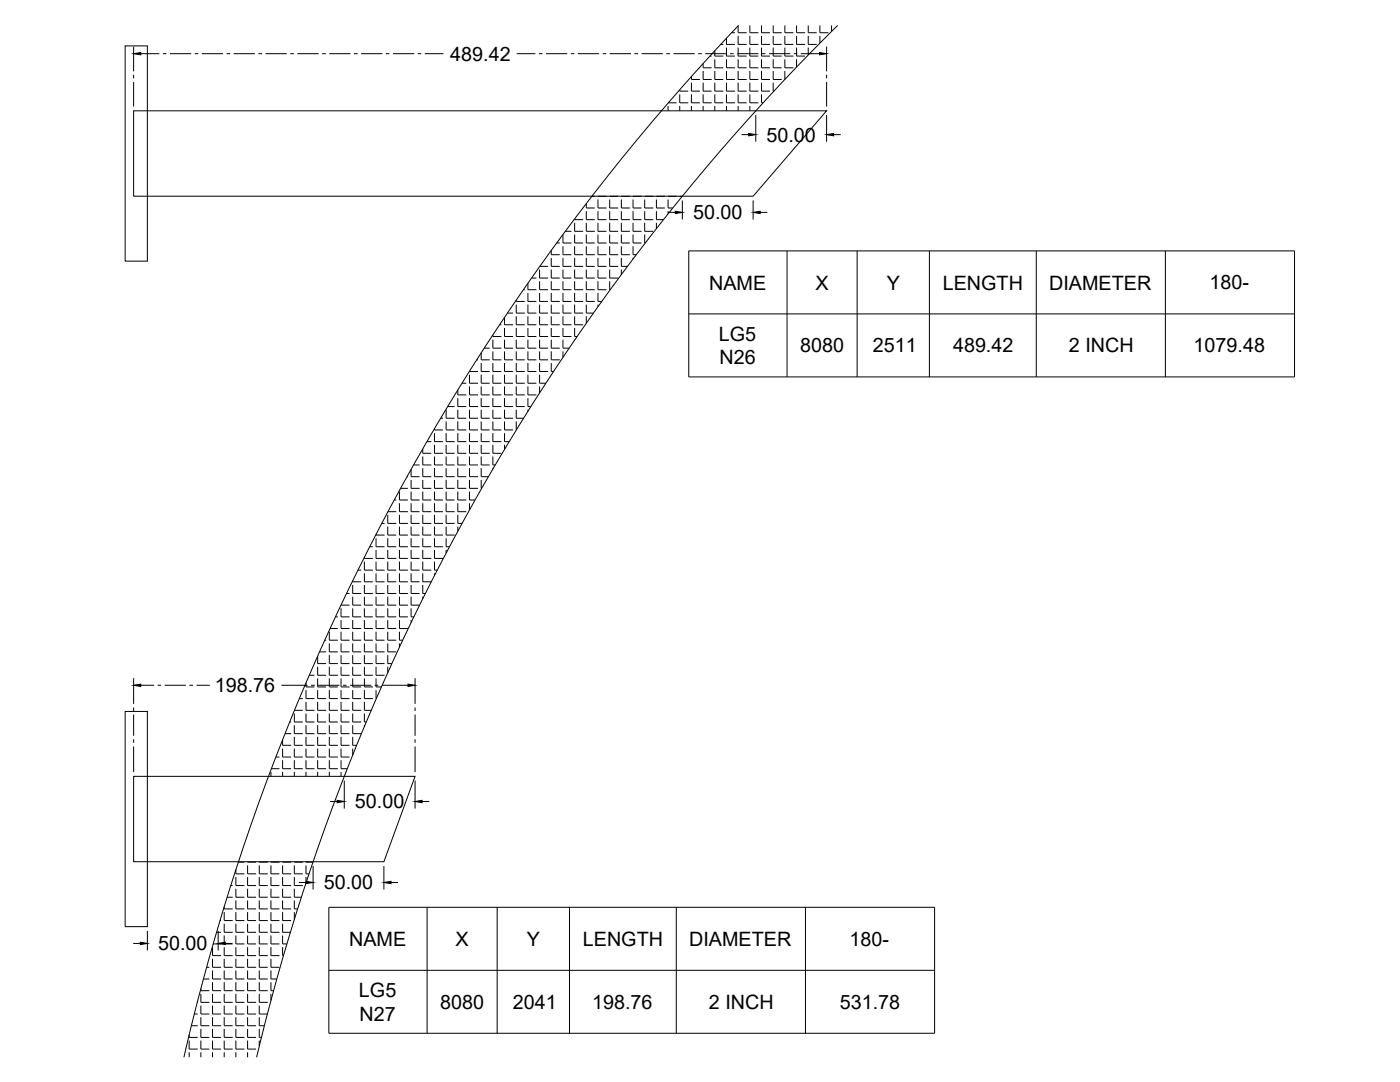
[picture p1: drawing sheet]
<svg xmlns="http://www.w3.org/2000/svg" width="279mm" height="216mm" viewBox="0 0 279 216" stroke-linecap="round" stroke-linejoin="round" font-family="sans-serif">
<!-- layer: 0 -->
<g fill="none" stroke="#000" stroke-width=".2">
<path d="M25 9.2h4.4v42.9h-4.4zM26.7 9.3v4.9M26.7 14.9v.7M26.7 16.3v5M28.1 10.7h3.7M32.5 10.7h.7M33.9 10.7h4.3M38.9 10.7h.7M40.3 10.7h4.2M45.2 10.7h.7M46.6 10.7h4.3M51.6 10.7h.7"/>
<path d="M53 10.7h4.2M57.9 10.7h.7M59.4 10.7h4.2M64.3 10.7h.7M65.7 10.7h4.2M70.7 10.7h.7M72.1 10.7h4.2M77 10.7h.7M78.4 10.7h4.3M83.4 10.7h.7M84.8 10.7h3.7M103.1 10.7h3.7"/>
<path d="M107.6 10.7h.7M109 10.7h4.2M113.9 10.7h.7M115.3 10.7h4.3M120.3 10.7h.7M121.7 10.7h4.2M126.6 10.7h.7M128 10.7h4.3M133 10.7h.7M134.4 10.7h4.2M135.7 17.9v.3h1.7M135.7 18.8v1.7h1.7"/>
<path d="M138 15.3v.6h1.7M138 16.5v1.7h1.7M138 18.8v1.7h1.7M139.4 10.7h.6M139.6 13.5h.1M140.3 12.7v.8h1.7M140.3 14.2v1.7h1.7M140.3 16.5v1.7h1.7M140.3 18.8v1.7h1.7M140.8 10.7h4.2M141.7 11.2h.3M142.7 10.1v1.1h1.6"/>
<path d="M142.7 11.8v1.7h1.6M142.7 14.2v1.7h1.6M142.7 16.5v1.7h1.6M142.7 18.8v1.7h1.6M143.8 8.9h.5M145 7.6v1.3h1.7M145 9.5v1.7h1.7M145 11.8v1.7h1.7M145 14.2v1.7h1.7M145 16.5v1.7h1.7M145 18.8v1.7h1.7M145.7 10.7h.7"/>
<path d="M146 6.5h.7M147.1 10.7h4.3M147.3 5.1v1.4h1.7M147.3 7.2v1.7h1.7M147.3 9.5v1.7h1.7M147.3 11.8v1.7h1.7M147.3 14.2v1.7h1.7M147.3 16.5v1.7h1.7M147.3 18.8v1.7h1.7M147.4 5.1a443.1 443.1 0 0 0-110.7 205.9M149.6 5.1v1.4h1.7M149.6 7.2v1.7h1.7"/>
<path d="M149.6 9.5v1.7h1.7M149.6 11.8v1.7h1.7M149.6 14.2v1.7h1.7M149.6 16.5v1.7h1.7M149.6 18.8v1.7h1.7M152 5.1v1.4h1.7M152 7.2v1.7h1.7M152 9.5v1.7h1.7M152 11.8v1.7h1.7M152 14.2v1.7h1.7M152 16.5v1.7h1.7M152 18.8v1.7h.3"/>
<path d="M152.1 10.7h.7M153.5 10.7h4.2M154.3 5.1v1.4h1.7M154.3 7.2v1.7h1.7M154.3 9.5v1.7h1.7M154.3 11.8v1.7h1.7M154.3 14.2v1.7h1.7M154.3 16.5v1.7h.1M156.6 5.1v1.4h1.7M156.6 7.2v1.7h1.7M156.6 9.5v1.7h1.7M156.6 11.8v1.7h1.7"/>
<path d="M156.6 14.2v1.6M158.4 10.7h.7M159 5.1v1.4h1.7M159 7.2v1.7h1.7M159 9.5v1.7h1.7M159 11.8v1.6M159.8 10.7h3.7M161.3 5.1v1.4h1.7M161.3 7.2v1.7h1.7M161.3 9.5v1.5M163.6 5.1v1.4h1.7M163.6 7.2v1.4"/>
<path d="M165 9.3v4.9M165 14.9v.7M165 16.3v5M166 5.1v1.2M167.2 5.1a429.1 429.1 0 0 0-116 205.9M26.7 22.1h138.3l-14.7 17.1h-123.6zM118.1 39.2h.6M119.3 39.2h1.7M119.3 39.8v1.7h1.7M119.3 39.2h.1M121.7 39.2h1.7M121.7 39.8v1.7h1.7"/>
<path d="M121.7 39.2h.1M124 39.2h1.7M124 39.8v1.7h1.7M124 39.2h.1M126.3 39.2h1.7M126.3 39.8v1.7h1.7M126.3 39.2h.1M128.7 39.2h1.7M128.7 39.8v1.7h1.7M128.7 39.2h.1M131 39.2h1.7M131 39.8v1.7h1.7"/>
<path d="M131 39.2h.1M133.3 39.2h1.7M133.3 39.8v1.7h1M133.3 21.1v1M133.3 39.2h.1M133.4 20.5h1.6M135.7 39.2h.5M135.7 21.1v1M135.7 39.2h.1M136.2 40v3.8M138 21.1v1M140.3 21.1v1"/>
<path d="M142.7 21.1v1M145 21.1v1M147.3 21.1v1M148 26.9h1.4M149.6 21.1v1M150.3 40v3.8M150.8 23v5.3M165 23v5.3M166.4 26.9h1.4M103 59.9v.2h1.7M104.4 57.8h.3M105.4 56.5v1.3h1.7"/>
<path d="M105.4 58.5v1.6h1.7M106.1 55.5h1M107.7 53.8v1.7h1.7M107.7 56.1v1.7h1.7M107.7 58.5v1.6h1.7M107.7 53.2h1.7M110 50v.8h1.7M110 51.5v1.7h1.7M110 53.8v1.7h1.7M110 56.1v1.7h1.7M110 58.5v1.6h1.7M111.1 48.5h.6"/>
<path d="M112.4 46.8v1.7h1.6M112.4 49.1v1.7h1.6M112.4 51.5v1.7h1.6M112.4 53.8v1.7h1.6M112.4 56.1v1.7h1.6M112.4 58.5v1.6h1.6M112.8 46.2h1.2M114.7 43.7v.1h1.7M114.7 44.5v1.7h1.7M114.7 46.8v1.7h1.7M114.7 49.1v1.7h1.7M114.7 51.5v1.7h1.7"/>
<path d="M114.7 53.8v1.7h1.7M114.7 56.1v1.7h1.7M114.7 58.5v1.6h1.7M116.3 41.5h.1M117 40.6v.9h1.7M117 42.1v1.7h1.7M117 44.5v1.7h1.7M117 46.8v1.7h1.7M117 49.1v1.7h1.7M117 51.5v1.7h1.7M117 53.8v1.7h1.7M117 56.1v1.7h1.7"/>
<path d="M117 58.5v1.6h1.7M119.3 42.1v1.7h1.7M119.3 44.5v1.7h1.7M119.3 46.8v1.7h1.7M119.3 49.1v1.7h1.7M119.3 51.5v1.7h1.7M119.3 53.8v1.7h1.7M119.3 56.1v1.7h1.7M119.3 58.5v1.6h.8M121.7 42.1v1.7h1.7M121.7 44.5v1.7h1.7M121.7 46.8v1.7h1.7"/>
<path d="M121.7 49.1v1.7h1.7M121.7 51.5v1.7h1.7M121.7 53.8v1.7h1.7M121.7 56.1v1.7h.1M124 42.1v1.7h1.7M124 44.5v1.7h1.7M124 46.8v1.7h1.7M124 49.1v1.7h1.7M124 51.5v1.7h1.2M124 53.8v1M126.3 42.1v1.7h1.7M126.3 44.5v1.7h1.7"/>
<path d="M126.3 46.8v1.7h1.7M126.3 49.1v1.7h.7M126.3 51.5v.2M128.7 42.1v1.7h1.7M128.7 44.5v1.7h1.7M128.7 46.8v1.7h.1M131 42.1v1.7h1.4M131 44.5v1.1M133.3 42.1v.6M133.4 42.4h1.4M137.5 50.1h120.8v25.1h-120.8zM151.7 42.4h1.4"/>
<path d="M157.1 50.1v25.1M171.1 50.1v25.1M185.5 50.1v25.1M206.8 50.1v25.1M232.6 50.1v25.1M91.4 77.8v1h1.7M91.4 79.4v1.7h1.7M92.2 76.5h.9M93.7 74.1h1.7M93.7 74.8v1.7h1.7M93.7 77.1v1.7h1.7M93.7 79.4v1.7h1.7"/>
<path d="M95.1 71.8h.3M96 70.4v1.4h1.7M96 72.4v1.7h1.7M96 74.8v1.7h1.7M96 77.1v1.7h1.7M96 79.4v1.7h1.7M96.6 69.5h1.1M98.4 66.8v.3h1.7M98.4 67.8v1.7h1.7M98.4 70.1v1.7h1.7M98.4 72.4v1.7h1.7M98.4 74.8v1.7h1.7"/>
<path d="M98.4 77.1v1.7h1.7M98.4 79.4v1.7h1.7M99.7 64.8h.4M100.7 63.3v1.5h1.7M100.7 65.4v1.7h1.7M100.7 67.8v1.7h1.7M100.7 70.1v1.7h1.7M100.7 72.4v1.7h1.7M100.7 74.8v1.7h1.7M100.7 77.1v1.7h1.7M100.7 79.4v1.7h1.7M101.3 62.5h1.1"/>
<path d="M103 60.8v1.7h1.7M103 63.1v1.7h1.7M103 65.4v1.7h1.7M103 67.8v1.7h1.7M103 70.1v1.7h1.7M103 72.4v1.7h1.7M103 74.8v1.7h1.7M103 77.1v1.7h1.7M103 79.4v1.7h1.7M105.4 60.8v1.7h1.7M105.4 63.1v1.7h1.7M105.4 65.4v1.7h1.7"/>
<path d="M105.4 67.8v1.7h1.7M105.4 70.1v1.7h1.7M105.4 72.4v1.7h1.7M105.4 74.8v1.7h1.7M105.4 77.1v1.7h1.7M105.4 79.4v1.7h.5M107.7 60.8v1.7h1.7M107.7 63.1v1.7h1.7M107.7 65.4v1.7h1.7M107.7 67.8v1.7h1.7M107.7 70.1v1.7h1.7M107.7 72.4v1.7h1.7"/>
<path d="M107.7 74.8v1.7h1.2M107.7 77.1v1.3M110 60.8v1.7h1.7M110 63.1v1.7h1.7M110 65.4v1.7h1.7M110 67.8v1.7h1.7M110 70.1v1.7h1.7M110 72.4v1.7h.5M110 74.8h.1M112.4 60.8v1.7h1.6M112.4 63.1v1.7h1.6M112.4 65.4v1.7h1.6"/>
<path d="M112.4 67.8v1.7h1.2M112.4 70.1v1.2M114.7 60.8v1.7h1.7M114.7 63.1v1.7h1.7M114.7 65.4v1.7h.5M114.7 67.8v.1M117 60.8v1.7h1.4M117 63.1v1.4M119.3 60.8v.4M137.5 62.6h120.8M78.7 99.8h.4M79.7 98.1v1.7h1.7"/>
<path d="M79.9 97.4h1.5M81.2 95.1h.2M82 93.6v1.5h1.7M82 95.8v1.6h1.7M82 98.1v1.7h1.7M82.5 92.8h1.2M84.4 89.5v.9h1.7M84.4 91.1v1.7h1.7M84.4 93.4v1.7h1.7M84.4 95.8v1.6h1.7M84.4 98.1v1.7h1.7M85.2 88.1h.9"/>
<path d="M86.7 85.5v.3h1.7M86.7 86.4v1.7h1.7M86.7 88.8v1.6h1.7M86.7 91.1v1.7h1.7M86.7 93.4v1.7h1.7M86.7 95.8v1.6h1.7M86.7 98.1v1.7h1.7M87.9 83.5h.5M89 81.8v1.7h1.7M89 84.1v1.7h1.7M89 86.4v1.7h1.7M89 88.8v1.6h1.7"/>
<path d="M89 91.1v1.7h1.7M89 93.4v1.7h1.7M89 95.8v1.6h1.7M89 98.1v1.7h1.7M89.3 81.1h1.4M91.4 81.8v1.7h1.7M91.4 84.1v1.7h1.7M91.4 86.4v1.7h1.7M91.4 88.8v1.6h1.7M91.4 91.1v1.7h1.7M91.4 93.4v1.7h1.7M91.4 95.8v1.6h1.7"/>
<path d="M91.4 98.1v1.7h1.7M93.7 81.8v1.7h1.7M93.7 84.1v1.7h1.7M93.7 86.4v1.7h1.7M93.7 88.8v1.6h1.7M93.7 91.1v1.7h1.7M93.7 93.4v1.7h1.7M93.7 95.8v1.6h1.7M93.7 98.1v1.7h1.1M96 81.8v1.7h1.7M96 84.1v1.7h1.7M96 86.4v1.7h1.7"/>
<path d="M96 88.8v1.6h1.7M96 91.1v1.7h1.7M96 93.4v1.7h1.5M96 95.8l.1 1.6M98.4 81.8v1.7h1.7M98.4 84.1v1.7h1.7M98.4 86.4v1.7h1.7M98.4 88.8v1.6h1.7M98.4 91.1v1.7h.4M98.4 93.4v.2M100.7 81.8v1.7h1.7M100.7 84.1v1.7h1.7"/>
<path d="M100.7 86.4v1.7h.9M100.7 88.8v.9M103 81.8v1.7h1.5M103 85.8h.1M103 84.1v1.7M105.4 81.8v.3M69.2 118.4h.6M70.4 115.9v.2h1.7M70.4 116.7v1.7h1.7M70.4 119.1v1.6h1.7M71.4 113.8h.7M72.7 111.2v.2h1.7"/>
<path d="M72.7 112.1v1.7h1.7M72.7 114.4v1.7h1.7M72.7 116.7v1.7h1.7M72.7 119.1v1.6h1.7M73.8 109.1h.6M75 106.6v.2h1.8M75 107.4v1.7h1.8M75 109.7v1.7h1.8M75 112.1v1.7h1.8M75 114.4v1.7h1.8M75 116.7v1.7h1.8M75 119.1v1.6h1.8"/>
<path d="M76.2 104.4h.6M77.4 102.7v1.7h1.7M77.4 105.1v1.7h1.7M77.4 107.4v1.7h1.7M77.4 109.7v1.7h1.7M77.4 112.1v1.7h1.7M77.4 114.4v1.7h1.7M77.4 116.7v1.7h1.7M77.4 119.1v1.6h1.7M77.4 102.1h1.7M79.7 100.4v1.7h1.7M79.7 102.7v1.7h1.7"/>
<path d="M79.7 105.1v1.7h1.7M79.7 107.4v1.7h1.7M79.7 109.7v1.7h1.7M79.7 112.1v1.7h1.7M79.7 114.4v1.7h1.7M79.7 116.7v1.7h1.7M79.7 119.1v1.6h1.7M82 100.4v1.7h1.7M82 102.7v1.7h1.7M82 105.1v1.7h1.7M82 107.4v1.7h1.7M82 109.7v1.7h1.7"/>
<path d="M82 112.1v1.7h1.7M82 114.4v1.7h1.7M82 116.7v1.7h1.7M82 119.1v1.6h1.7M84.4 100.4v1.7h1.7M84.4 102.7v1.7h1.7M84.4 105.1v1.7h1.7M84.4 107.4v1.7h1.7M84.4 109.7v1.7h1.7M84.4 112.1v1.7h1.7M84.4 114.4v1.7h1.7M84.4 116.7v1.7h.5"/>
<path d="M84.4 119.1v.4M86.7 100.4v1.7h1.7M86.7 102.7v1.7h1.7M86.7 105.1v1.7h1.7M86.7 107.4v1.7h1.7M86.7 109.7v1.7h1.7M86.7 112.1v1.7h.6M86.7 114.4v.4M89 100.4v1.7h1.7M89 102.7v1.7h1.7M89 105.1v1.7h1.7M89 107.4v1.7h.7"/>
<path d="M89 109.7v.7M91.4 100.4v1.7h1.7M91.4 102.7v1.7h.8M91.4 105.1v.9M93.7 100.4v1.4M26.7 135.3v5.2M28.1 136.7h2.6M31.5 136.7h.7M32.9 136.7h4.2M37.8 136.7h.7M39.2 136.7h2.7M56.2 136.7h5.2"/>
<path d="M59.7 139.4h.7M61.1 136.3v.8h1.7M61.1 137.7v1.7h1.7M61.7 134.7h1.1M62.1 136.7h.7M62.7 132.4h.1M63.4 130.9v1.5h1.7M63.4 133v1.7h1.7M63.4 135.4v1.7h1.7M63.4 137.7v1.7h1.7M63.5 136.7h4.2M63.8 130.1h1.3"/>
<path d="M64.8 127.7h.3M65.7 126.1v1.6h1.7M65.7 128.4v1.7h1.7M65.7 130.7v1.7h1.7M65.7 133v1.7h1.7M65.7 135.4v1.7h1.7M65.7 137.7v1.7h1.7M65.9 125.4h1.5M67 123.1h.4M68.1 120.7h1.7M68.1 121.4v1.7h1.7M68.1 123.7v1.7h1.7"/>
<path d="M68.1 126.1v1.6h1.7M68.1 128.4v1.7h1.7M68.1 130.7v1.7h1.7M68.1 133v1.7h1.7M68.1 135.4v1.7h1.7M68.1 137.7v1.7h1.7M68.1 120.7h.1M68.4 136.7h.8M69.9 136.7h4.2M70.4 121.4v1.7h1.7M70.4 123.7v1.7h1.7M70.4 126.1v1.6h1.7"/>
<path d="M70.4 128.4v1.7h1.7M70.4 130.7v1.7h1.7M70.4 133v1.7h1.7M70.4 135.4v1.7h1.7M70.4 137.7v1.7h1.7M72.7 121.4v1.7h1.7M72.7 123.7v1.7h1.7M72.7 126.1v1.6h1.7M72.7 128.4v1.7h1.7M72.7 130.7v1.7h1.7M72.7 133v1.7h1.7M72.7 135.4v1.7h1.7"/>
<path d="M72.7 137.7v1.7h1.7M74.8 136.7h.7M75 121.4v1.7h1.8M75 123.7v1.7h1.8M75 126.1v1.6h1.8M75 128.4v1.7h1.8M75 130.7v1.7h1.8M75 133v1.7h1.8M75 135.4v1.7h1.1M75 137.7l.1 1.7M76.2 136.7h5.2M77.4 121.4v1.7h1.7"/>
<path d="M77.4 123.7v1.7h1.7M77.4 126.1v1.6h1.7M77.4 128.4v1.7h1.7M77.4 130.7v1.7h.8M77.4 133v1.2M79.7 121.4v1.7h1.7M79.7 123.7v1.7h1.7M79.7 126.1v1.6h.7M79.7 128.4v.7M82 121.4v1.7h.6M82 123.7v.5M82.8 135.3v5.2"/>
<path d="M25 142h4.4v42.9h-4.4zM26.7 154.9h56.1l-6.2 17.1h-49.9zM26.7 141.2v.7M26.7 142.6v4.2M26.7 147.5v.7M26.7 148.9v5.2M54.1 154v.9M54.2 153.4h1.6M55 151.1h.8M56.4 147.6v1.1h1.7M56.4 149.4v1.7h1.7M56.4 151.7v1.7h1.7"/>
<path d="M56.4 154v.9M56.9 146.4h1.2M57.8 144.1h.3M58.7 142.4v1.7h1.7M58.7 144.7v1.7h1.7M58.7 147v1.7h1.7M58.7 149.4v1.7h1.7M58.7 151.7v1.7h1.7M58.7 154v.9M58.8 141.7h1.6M61.1 140v1.7h1.7M61.1 142.4v1.7h1.7"/>
<path d="M61.1 144.7v1.7h1.7M61.1 147v1.7h1.7M61.1 149.4v1.7h1.7M61.1 151.7v1.7h1.7M61.1 154v.9M63.4 140v1.7h1.7M63.4 142.4v1.7h1.7M63.4 144.7v1.7h1.7M63.4 147v1.7h1.7M63.4 149.4v1.7h1.7M63.4 151.7v1.7h1.7M63.4 154v.9"/>
<path d="M65.7 140v1.7h1.7M65.7 142.4v1.7h1.7M65.7 144.7v1.7h1.7M65.7 147v1.7h1.7M65.7 149.4v1.7h1.7M65.7 151.7v1.7h1.7M65.7 154v.9M65.9 159.9h1.4M68.1 140v1.7h1.7M68.1 142.4v1.7h1.7M68.1 144.7v1.7h1.7M68.1 147v1.7h1.7"/>
<path d="M68.1 149.4v1.7h1.7M68.1 151.7v1.7h1.2M68.1 154v.9M68.7 155.8v5.5M70.4 140v1.7h1.7M70.4 142.4v1.7h1.7M70.4 144.7v1.7h1.7M70.4 147v1.7h.8M70.4 149.4v1.3M72.7 140v1.7h1.4M72.7 142.4v1.7h.4M72.7 144.7v.3"/>
<path d="M82.8 141.2v.7M82.8 142.6v4.2M82.8 147.5v.7M82.8 148.9v5.2M82.8 155.8v5.5M84.2 159.9h1.5M45.3 179h1.1M46.1 176.7h.3M47.1 173.5v.9h1.7M47.1 175v1.7h1.7M47.1 177.3v1.7h1.7M47.1 179.7v1.7h1.7"/>
<path d="M47.6 172h1.2M49.4 172h1.7M49.4 172.7v1.7h1.7M49.4 175v1.7h1.7M49.4 177.3v1.7h1.7M49.4 179.7v1.7h1.7M51.7 172h1.7M51.7 172.7v1.7h1.7M51.7 175v1.7h1.7M51.7 177.3v1.7h1.7M51.7 179.7v1.7h1.7M54.1 172h1.7"/>
<path d="M54.1 172.7v1.7h1.7M54.1 175v1.7h1.7M54.1 177.3v1.7h1.7M54.1 179.7v1.7h1.7M56.4 172h1.7M56.4 172.7v1.7h1.7M56.4 175v1.7h1.7M56.4 177.3v1.7h1.7M56.4 179.7v1.7h1.7M58.7 172h1.7M58.7 172.7v1.7h1.7M58.7 175v1.7h1.7"/>
<path d="M58.7 177.3v1.7h1.4M58.7 179.7v1.7h.7M59.7 176.1h1.4M61.1 172h1.4M61.1 172.7v1.7h.6M61.1 175v1.2M62.5 172.8v4.7M76.6 172.8v4.7M78 176.1h1.4M26.6 188.2h1.4M29.4 185.8v3.9M40.1 197.3v.4h1.7"/>
<path d="M40.1 198.3v1.7h1.7M40.6 195.4h1.2M41.2 193h.6M42.4 189v1.7h1.7M42.4 191.3v1.7h1.7M42.4 193.6v1.8h1.7M42.4 196v1.7h1.7M42.4 198.3v1.7h1.7M42.5 188.4h1.6M43.2 186h.9M43.5 185.8v3.9M43.9 183.7h.2"/>
<path d="M44.7 180.9v.5h1.7M44.7 182v1.7h1.7M44.7 184.3v1.7h1.7M44.7 186.7v1.7h1.7M44.7 189v1.7h1.7M44.7 191.3v1.7h1.7M44.7 193.6v1.8h1.7M44.7 196v1.7h1.7M44.7 198.3v1.7h1.7M45 188.2h1.4M47.1 182v1.7h1.7M47.1 184.3v1.7h1.7"/>
<path d="M47.1 186.7v1.7h1.7M47.1 189v1.7h1.7M47.1 191.3v1.7h1.7M47.1 193.6v1.8h1.7M47.1 196v1.7h1.7M47.1 198.3v1.7h1.7M49.4 182v1.7h1.7M49.4 184.3v1.7h1.7M49.4 186.7v1.7h1.7M49.4 189v1.7h1.7M49.4 191.3v1.7h1.7M49.4 193.6v1.8h1.7"/>
<path d="M49.4 196v1.7h1.7M49.4 198.3v1.7h1.7M51.7 182v1.7h1.7M51.7 184.3v1.7h1.7M51.7 186.7v1.7h1.7M51.7 189v1.7h1.7M51.7 191.3v1.7h1.7M51.7 193.6v1.8h1.7M51.7 196v1.7h1.7M51.7 198.3v1.7h1.7M54.1 182v1.7h1.7M54.1 184.3v1.7h1.7"/>
<path d="M54.1 186.7v1.7h1.7M54.1 189v1.7h1.7M54.1 191.3v1.7h1.7M54.1 193.6v1.8h1.1M54.1 196v1.7h.5M54.1 198.3v1.3M56.4 182v1.7h1.7M56.4 184.3v1.7h1.6M56.4 186.7v1.7h.9M56.4 189v1.7h.2M58.7 182v1.5M65.6 181h120.9v25.2h-120.9z"/>
<path d="M65.6 193.6h120.9M85.2 181v25.2M99.2 181v25.2M113.7 181v25.2M135 181v25.2M160.8 181v25.2M37.1 209.3h.1M37.8 206.5v.5h1.7M37.8 207.6v1.7h1.7M37.8 210v1M38.2 204.7h1.3M38.8 202.3h.7"/>
<path d="M39.4 200h.1M40.1 200.6v1.7h1.7M40.1 203v1.7h1.7M40.1 205.3v1.7h1.7M40.1 207.6v1.7h1.7M40.1 210v1M42.4 200.6v1.7h1.7M42.4 203v1.7h1.7M42.4 205.3v1.7h1.7M42.4 207.6v1.7h1.7M42.4 210v1M44.7 200.6v1.7h1.7"/>
<path d="M44.7 203v1.7h1.7M44.7 205.3v1.7h1.7M44.7 207.6v1.7h1.7M44.7 210v1M47.1 200.6v1.7h1.7M47.1 203v1.7h1.7M47.1 205.3v1.7h1.7M47.1 207.6v1.7h1.7M47.1 210v1M49.4 200.6v1.7h1.7M49.4 203v1.7h1.7M49.4 205.3v1.7h1.7"/>
<path d="M49.4 207.6v1.7h1.7M49.4 210v1M51.7 200.6v1.7h1.7M51.7 203v1.7h1.1M51.7 205.3v1.7h.5M51.7 207.6v1.1"/>
</g>
<g fill="#000" stroke="#000" stroke-width=".2">
<path d="M26.7 10.7l1.4-.2v.4zM163.5 10.5l1.5 .2-1.5 .2zM149.4 26.6l1.4 .3-1.4 .2zM165 26.9l1.4-.3v.5zM134.8 42.1l1.4 .3-1.4 .2zM150.3 42.4l1.4-.3v.5zM26.7 136.7l1.4-.2v.5zM81.4 136.5l1.4 .2-1.4 .3zM67.3 159.7l1.4 .2-1.4 .3zM82.8 159.9l1.4-.2v.5zM61.1 175.9l1.4 .2-1.4 .2zM76.6 176.1l1.4-.2v.4z"/>
<path d="M28 188l1.4 .2-1.4 .3zM43.5 188.2l1.5-.2v.5z"/>
</g>
<g font-size="3.9">
<text x="89.9" y="12.1">489.42</text>
<text x="153" y="28.3">50.00</text>
<text x="138.3" y="43.8">50.00</text>
<text x="141.5" y="57.8">NAME</text>
<text x="162.8" y="57.8">X</text>
<text x="177" y="57.8">Y</text>
<text x="188.2" y="57.8">LENGTH</text>
<text x="209.4" y="57.8">DIAMETER</text>
<text x="241.4" y="57.7">180-</text>
<text x="143.5" y="68">LG5</text>
<text x="159.7" y="70.3">8080</text>
<text x="174.2" y="70.3">2511</text>
<text x="190.2" y="70.3">489.42</text>
<text x="213.3" y="70.3">2 INCH</text>
<text x="238.2" y="70.3">1079.48</text>
<text x="143.6" y="72.7">N26</text>
<text x="42.9" y="138.1">198.76</text>
<text x="70.8" y="161.3">50.00</text>
<text x="64.6" y="177.5">50.00</text>
<text x="31.5" y="189.6">50.00</text>
<text x="69.7" y="188.7">NAME</text>
<text x="90.9" y="188.7">X</text>
<text x="105.1" y="188.7">Y</text>
<text x="116.3" y="188.7">LENGTH</text>
<text x="137.5" y="188.7">DIAMETER</text>
<text x="169.5" y="188.7">180-</text>
<text x="71.6" y="199">LG5</text>
<text x="71.8" y="203.7">N27</text>
<text x="87.9" y="201.3">8080</text>
<text x="102.4" y="201.3">2041</text>
<text x="118.2" y="201.3">198.76</text>
<text x="141.5" y="201.3">2 INCH</text>
<text x="167.6" y="201.3">531.78</text>
</g>
</svg>
